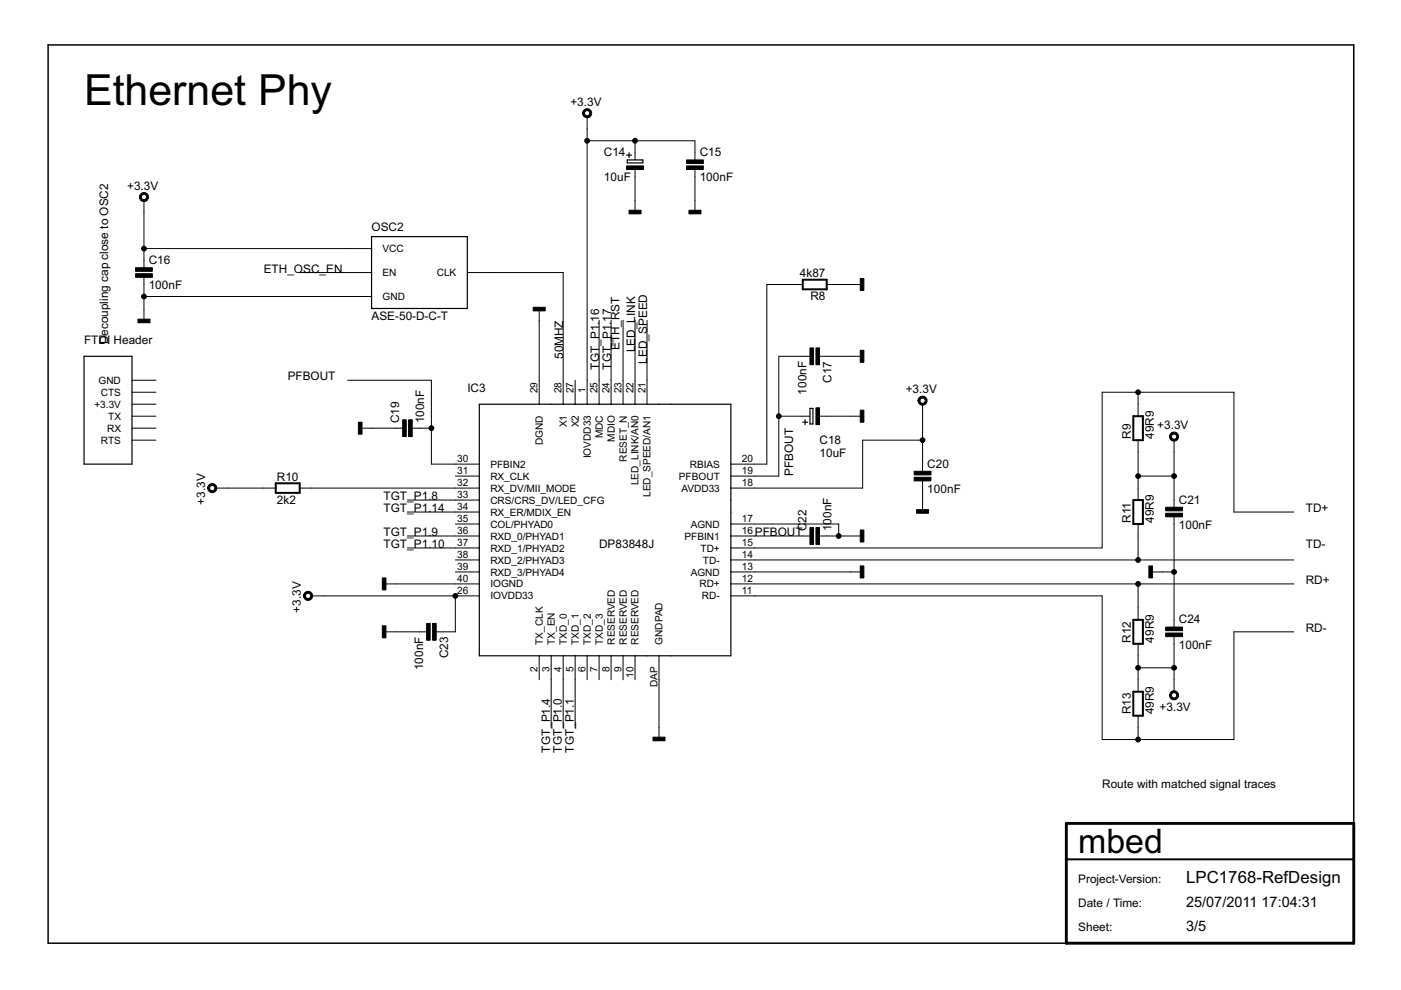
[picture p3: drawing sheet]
<svg xmlns="http://www.w3.org/2000/svg" width="297mm" height="210mm" viewBox="0 0 297 210" stroke-linecap="round" stroke-linejoin="round" font-family="sans-serif">
<g fill="#000" stroke="#000" stroke-width=".21">
<path d="M124.5 24.8v2.5zM124.5 29.8h10.1zM124.5 27.3v2.5zM134.6 32.4v1.5zM134.6 35.9v1.6zM134.6 37.5v5zM134.6 29.8v2.6zM134.6 29.8h12.7zM147.3 32.4v1.5zM147.3 35.9v1.6zM147.3 37.5v5zM147.3 29.8v2.6z"/>
<path d="M30.5 55.2v1.6zM30.5 58.8v1.5zM30.5 42.5v2.6zM30.5 52.7h43.2zM30.5 52.7v2.5zM30.5 45.1v7.6zM73.7 57.8h5.1zM73.7 52.7h5.1zM63.5 57.8h10.2zM99.1 57.8h5.1zM104.2 57.8h15.2zM119.4 57.8v22.8z"/>
<path d="M134.6 42.5v2.6zM147.3 42.5v2.6zM30.5 65.7v2.5zM30.5 62.9v2.8zM30.5 60.3v2.6zM73.7 62.9h5.1zM30.5 62.9h43.2zM114.3 65.4v2.5zM114.3 67.9v12.7zM162.6 60.3v38.1zM165.1 75.5v12.7zM167.7 60.3h2.5z"/>
<path d="M162.6 60.3h5.1zM165.1 75.5h5.1zM170.2 75.5h1.5zM173.8 75.5h1.5zM175.3 75.5h5.1zM175.3 60.3h2.5zM180.4 60.3h2.5zM180.4 75.5h2.5zM177.8 60.3h2.6zM28 80.6h5.1zM28 83.2h5.1zM28 85.7h5.1z"/>
<path d="M28 88.2h5.1zM28 90.8h5.1zM28 93.3h5.1zM73.7 80.6h17.8zM76.2 90.8h2.6zM78.8 90.8h5zM83.8 90.8h1.6zM87.4 90.8h1.5zM88.9 90.8h2.6zM91.5 90.8v7.6zM91.5 98.4h5zM91.5 80.6v10.2z"/>
<path d="M96.5 98.4h5.1zM114.3 80.6v5.1zM119.4 80.6v5.1zM121.9 80.6v5.1zM124.5 80.6v5.1zM124.5 29.8v50.8zM127 80.6v5.1zM127 67.9v12.7zM129.6 80.6v5.1zM129.6 67.9v12.7zM132.1 80.6v5.1zM132.1 67.9v12.7z"/>
<path d="M134.6 80.6v5.1zM134.6 67.9v12.7zM137.2 80.6v5.1zM137.2 67.9v12.7zM155 98.4h5zM160 98.4h2.6zM165.1 88.2v12.7zM170.2 88.2h1.5zM165.1 88.2h5.1zM173.8 88.2h1.5zM175.3 88.2h5.1zM180.4 88.2h2.5z"/>
<path d="M195.6 98.4v1.5zM195.6 85.7v2.5zM182.9 93.3h12.7zM195.6 93.3v5.1zM195.6 88.2v5.1zM233.7 83.2v33zM233.7 83.2h7.6zM241.3 93.3v2.6zM241.3 85.7v2.5zM241.3 83.2h20.3zM241.3 83.2v2.5zM241.3 95.9v5z"/>
<path d="M248.9 93.3v2.6zM248.9 95.9v5zM261.6 83.2v25.4zM45.8 103.5h2.5zM55.9 103.5h2.6zM48.3 103.5h7.6zM63.5 103.5h2.6zM96.5 100.9h5.1zM96.5 103.5h5.1zM96.5 106h5.1zM96.5 108.6h5.1zM96.5 111.1h5.1z"/>
<path d="M96.5 113.6h5.1zM96.5 116.2h5.1zM96.5 118.7h5.1zM86.4 106h10.1zM86.4 108.6h10.1zM86.4 113.6h10.1zM86.4 116.2h10.1zM66.1 103.5h30.4zM155 118.7h5zM155 116.2h5zM155 113.6h5zM155 111.1h5z"/>
<path d="M155 103.5h5zM155 100.9h5zM160 111.1h17.8zM160 118.7h81.3zM160 103.5h22.9zM160 100.9h5.1zM170.2 113.6h1.5zM160 113.6h10.2zM173.8 113.6h1.5zM175.3 113.6h2.5zM177.8 113.6h2.6zM177.8 111.1v2.5z"/>
<path d="M180.4 113.6h2.5zM182.9 93.3v10.2zM195.6 106v2.6zM195.6 102v1.5zM195.6 103.5v2.5zM160 116.2h73.7zM241.3 111.1v2.5zM241.3 103.5v2.5zM241.3 113.6v5.1zM241.3 118.7h33zM241.3 100.9v2.6zM241.3 100.9h7.6z"/>
<path d="M248.9 106v1.5zM248.9 109.6v1.5zM248.9 111.1v10.2zM248.9 100.9v5.1zM261.6 108.6h12.7zM66.1 126.3h2.5zM81.3 123.8h2.5zM81.3 134h2.5zM83.8 134h5.1zM88.9 134h1.5zM92.5 134h1.5zM94 134h2.5z"/>
<path d="M96.5 121.3h5.1zM96.5 123.8h5.1zM96.5 126.3h5.1zM83.8 123.8h12.7zM68.6 126.3h27.9zM96.5 126.3v7.7zM155 126.3h5zM155 123.8h5zM155 121.3h5zM160 126.3h73.7zM180.4 121.3h2.5zM160 121.3h20.4z"/>
<path d="M233.7 126.3v30.5zM241.3 136.5v2.5zM241.3 128.9v2.5zM160 123.8h81.3zM241.3 123.8v5.1zM243.8 121.3h2.6zM246.4 121.3h2.5zM248.9 131.4v1.5zM248.9 135v1.5zM248.9 121.3v10.1zM248.9 136.5v5.1zM261.6 134v22.8z"/>
<path d="M241.3 123.8h33zM261.6 134h12.7zM114.3 139v5.1zM116.9 139v5.1zM116.9 144.1v10.2zM119.4 139v5.1zM119.4 144.1v10.2zM121.9 139v5.1zM121.9 144.1v10.2zM124.5 139v5.1zM127 139v5.1zM129.6 139v5.1z"/>
<path d="M132.1 139v5.1zM134.6 139v5.1zM139.7 154.3v2.5zM139.7 139v5.1zM139.7 144.1v10.2zM233.7 156.8h7.6zM241.3 151.7v2.6zM241.3 144.1v2.6zM241.3 156.8h20.3zM241.3 154.3v2.5zM241.3 141.6v2.5zM241.3 139v2.6z"/>
<path d="M241.3 141.6h7.6zM248.9 144.1v2.6zM248.9 141.6v2.5z"/>
<path d="M123.7 23.4a.96 .96 0 0 1 1.6 0 .96 .96 0 0 1-.5 1.5 .96 .96 0 0 1-1.3-.9h.4a.56 .56 0 0 1 .8-.5 .56 .56 0 0 1 .1 1 .56 .56 0 0 1-.8-.3l-.1-.2h-.4z" fill-rule="evenodd"/>
<path d="M29.8 41.2a.97 .97 0 0 1 1.5 .1 .97 .97 0 0 1-.5 1.4 .97 .97 0 0 1-1.3-.9h.5a.56 .56 0 0 1 .7-.6 .56 .56 0 0 1 .2 .9 .56 .56 0 0 1-.9-.1v-.2h-.5z" fill-rule="evenodd"/>
<path d="M194.8 84.3a.97 .97 0 0 1 1.6 .1 .97 .97 0 0 1-.5 1.5 .97 .97 0 0 1-1.3-1h.4a.56 .56 0 0 1 .8-.5 .56 .56 0 0 1 .2 .9 .56 .56 0 0 1-.9-.2l-.1-.2h-.4z" fill-rule="evenodd"/>
<path d="M248.2 92a.96 .96 0 0 1 1.5 0 .96 .96 0 0 1-.5 1.5 .96 .96 0 0 1-1.2-.9h.4a.56 .56 0 0 1 .8-.5 .56 .56 0 0 1 .1 .9 .56 .56 0 0 1-.9-.2v-.2h-.4z" fill-rule="evenodd"/>
<path d="M44.2 102.9a.97 .97 0 0 1 1.6 .1 .97 .97 0 0 1-.5 1.4 .97 .97 0 0 1-1.3-.9h.4a.56 .56 0 0 1 .8-.6 .56 .56 0 0 1 .2 1 .56 .56 0 0 1-.9-.2l-.1-.2h-.4z" fill-rule="evenodd"/>
<path d="M64.6 125.8a.97 .97 0 0 1 1.5 0 .97 .97 0 0 1-.5 1.5 .97 .97 0 0 1-1.3-1h.4a.56 .56 0 0 1 .8-.5 .56 .56 0 0 1 .2 .9 .56 .56 0 0 1-.9-.2l-.1-.2h-.4z" fill-rule="evenodd"/>
<path d="M248.4 146.6a.96 .96 0 0 1 1.4 .4 .96 .96 0 0 1-.7 1.3 .96 .96 0 0 1-1.1-.9h.4a.56 .56 0 0 1 .8-.5 .56 .56 0 0 1 .1 1 .56 .56 0 0 1-.9-.3v-.2h-.4v-.3z" fill-rule="evenodd"/>
<circle cx="124.5" cy="29.8" r=".51"/>
<circle cx="134.6" cy="29.8" r=".51"/>
<circle cx="30.5" cy="52.7" r=".51"/>
<circle cx="30.5" cy="62.9" r=".51"/>
<circle cx="91.5" cy="90.8" r=".51"/>
<circle cx="165.1" cy="88.2" r=".51"/>
<circle cx="195.6" cy="93.3" r=".51"/>
<circle cx="241.3" cy="83.2" r=".51"/>
<circle cx="177.8" cy="113.6" r=".51"/>
<circle cx="241.3" cy="118.7" r=".51"/>
<circle cx="241.3" cy="100.9" r=".51"/>
<circle cx="248.9" cy="100.9" r=".51"/>
<circle cx="96.5" cy="126.3" r=".51"/>
<circle cx="241.3" cy="123.8" r=".51"/>
<circle cx="248.9" cy="121.3" r=".51"/>
<circle cx="241.3" cy="141.6" r=".51"/>
<circle cx="241.3" cy="156.8" r=".51"/>
<circle cx="248.9" cy="141.6" r=".51"/>
</g>
<g fill="#000" stroke="#000" stroke-width=".21">
<path d="M132.9 35.2h3.5v.7h-3.5zM145.6 33.9h3.5v.8h-3.5zM145.6 35.2h3.5v.7h-3.5zM28.7 56.8h3.6v.7h-3.6zM28.7 58h3.6v.8h-3.6zM133.4 44.6h2.5v.7h-2.5zM146.1 44.6h2.5v.7h-2.5zM182.4 59.1h.8v2.5h-.8zM29.3 67.7h2.5v.7h-2.5zM113.1 65.2h2.5v.7h-2.5zM171.7 73.8h.8v3.5h-.8zM173 73.8h.8v3.5h-.8z"/>
<path d="M182.4 74.3h.8v2.5h-.8zM76 89.5h.8v2.6h-.8zM85.4 89h.7v3.6h-.7zM86.6 89h.8v3.6h-.8zM173 86.5h.8v3.5h-.8zM182.4 87h.8v2.5h-.8zM193.8 99.9h3.6v.8h-3.6zM171.7 111.9h.8v3.5h-.8zM173 111.9h.8v3.5h-.8zM182.4 120h.8v2.5h-.8zM182.4 112.4h.8v2.5h-.8zM193.8 101.2h3.6v.8h-3.6z"/>
<path d="M194.3 108.1h2.6v.7h-2.6zM243.6 120h.7v2.5h-.7zM247.1 107.5h3.6v.8h-3.6zM247.1 108.8h3.6v.8h-3.6zM81.1 122.5h.7v2.6h-.7zM81.1 132.7h.7v2.5h-.7zM90.4 132.2h.8v3.5h-.8zM91.7 132.2h.8v3.5h-.8zM247.1 132.9h3.6v.8h-3.6zM247.1 134.2h3.6v.8h-3.6zM138.5 156.3h2.5v.8h-2.5z"/>
</g>
<path d="M10.2 9.5h276.8zM287 9.5v165.1zM10.2 9.5v190.5zM10.2 200h215.9z" fill="#000" stroke="#000" stroke-width=".32"/>
<path d="M226.1 174.6h60.9zM287 174.6v7.6zM226.1 182.2v17.8zM226.1 174.6v7.6zM287 182.2v17.8zM226.1 200h60.9z" fill="#000" stroke="#000" stroke-width=".61"/>
<g fill="#000" stroke="#000" stroke-width=".42">
<path d="M170.2 59.3h5.1zM175.3 59.3v2zM170.2 59.3v2zM170.2 61.3h5.1zM240.3 88.2v5.1zM240.3 88.2h2zM242.3 88.2v5.1zM240.3 93.3h2zM58.5 102.5h5zM58.5 102.5v2zM63.5 102.5v2zM58.5 104.5h5z"/>
<path d="M240.3 106v5.1zM240.3 106h2zM242.3 106v5.1zM240.3 111.1h2zM240.3 131.4v5.1zM240.3 131.4h2zM242.3 131.4v5.1zM240.3 136.5h2zM240.3 146.7v5zM240.3 146.7h2zM242.3 146.7v5zM240.3 151.7h2z"/>
<path d="M226.1 182.2h60.9z"/>
</g>
<g fill="#000" stroke="#000" stroke-width=".25">
<path d="M132.9 32.9h1zM133 33.9h3.3zM133 33.9v.6zM133 34.5h3.3zM133.4 32.4v1zM136.3 33.9v.6zM78.8 50.2v15.2zM78.8 50.2h20.3zM17.8 75.5h10.2zM28 75.5v22.9zM78.8 65.4h20.3zM99.1 50.2v15.2z"/>
<path d="M17.8 75.5v22.9zM17.8 98.4h10.2zM101.6 85.7h12.7zM101.6 85.7v12.7zM101.6 98.4v2.5zM114.3 85.7h2.6zM116.9 85.7h2.5zM119.4 85.7h2.5zM121.9 85.7h2.6zM124.5 85.7h2.5zM127 85.7h2.6zM129.6 85.7h2.5z"/>
<path d="M132.1 85.7h2.5zM134.6 85.7h2.6zM137.2 85.7h2.5zM139.7 85.7h2.6zM142.3 85.7h12.7zM155 85.7v12.7zM155 98.4v2.5zM170.2 89.5h1zM170.7 89v1zM171.7 86.6v3.3zM171.7 89.9h.7zM172.4 86.6v3.3z"/>
<path d="M171.7 86.6h.7zM101.6 100.9v2.6zM101.6 103.5v2.5zM101.6 106v2.6zM101.6 108.6v2.5zM101.6 111.1v2.5zM101.6 113.6v2.6zM101.6 116.2v2.5zM101.6 118.7v2.6zM155 100.9v2.6zM155 103.5v2.5zM155 106v2.6z"/>
<path d="M155 108.6v2.5zM155 111.1v2.5zM155 113.6v2.6zM155 116.2v2.5zM155 118.7v2.6zM101.6 121.3v2.5zM101.6 123.8v2.5zM101.6 126.3v12.7zM101.6 139h12.7zM114.3 139h2.6zM116.9 139h2.5zM119.4 139h2.5z"/>
<path d="M121.9 139h2.6zM124.5 139h2.5zM127 139h2.6zM129.6 139h2.5zM132.1 139h2.5zM134.6 139h2.6zM137.2 139h2.5zM139.7 139h2.6zM155 121.3v2.5zM155 123.8v2.5zM155 126.3v12.7zM142.3 139h12.7z"/>
</g>
<text font-size="10.2" x="17.8" y="22.2">Ethernet Phy</text>
<text font-size="8" x="228.6" y="180.9">mbed</text>
<text font-size="4" x="251.5" y="187.3">LPC1768-RefDesign</text>
<g font-size="3.4">
<text x="251.5" y="192.4">25/07/2011</text>
<text x="251.5" y="197.4">3/5</text>
<text x="267.5" y="192.4">17:04:31</text>
</g>
<g font-size="2.8">
<text x="120.9" y="22.5">+3.3V</text>
<text x="128" y="33.1">C14</text>
<text x="148.4" y="33.1">C15</text>
<text x="27" y="40.3">+3.3V</text>
<text x="128" y="38.5">10uF</text>
<text x="148.4" y="38.5">100nF</text>
<text x="78.8" y="48.9">OSC2</text>
<text x="31.5" y="56">C16</text>
<text x="55.9" y="57.8">ETH_OSC_EN</text>
<text x="169.6" y="58.8">4k87</text>
<text x="31.5" y="61.3">100nF</text>
<text x="171.8" y="63.6">R8</text>
<text x="78.8" y="67.9">ASE-50-D-C-T</text>
<text x="17.8" y="73">FTDI Header</text>
<text x="22.9" y="73" transform="rotate(-90 22.9 73)">Decoupling cap close to OSC2</text>
<text x="119.4" y="76.1" transform="rotate(-90 119.4 76.1)">50MHZ</text>
<text x="131.3" y="74.3" transform="rotate(-90 131.3 74.3)">ETH_RST</text>
<text x="134.6" y="74.7" transform="rotate(-90 134.6 74.7)">LED_LINK</text>
<text x="137.2" y="77.1" transform="rotate(-90 137.2 77.1)">LED_SPEED</text>
<text x="61" y="80.6">PFBOUT</text>
<text x="99.1" y="83.2">IC3</text>
<text x="127" y="78.4" transform="rotate(-90 127 78.4)">TGT_P1.16</text>
<text x="129.6" y="78.4" transform="rotate(-90 129.6 78.4)">TGT_P1.17</text>
<text x="171" y="83.7" transform="rotate(-90 171 83.7)">100nF</text>
<text x="176.3" y="81.2" transform="rotate(-90 176.3 81.2)">C17</text>
<text x="192" y="83.4">+3.3V</text>
<text x="84.6" y="89.8" transform="rotate(-90 84.6 89.8)">C19</text>
<text x="89.9" y="89.8" transform="rotate(-90 89.9 89.8)">100nF</text>
<text x="173.8" y="94.1">C18</text>
<text x="239.8" y="93.1" transform="rotate(-90 239.8 93.1)">R9</text>
<text x="244.6" y="93.1" transform="rotate(-90 244.6 93.1)">49R9</text>
<text x="245.4" y="91">+3.3V</text>
<text x="58.7" y="102">R10</text>
<text x="168.2" y="100.9" transform="rotate(-90 168.2 100.9)">PFBOUT</text>
<text x="173.8" y="96.9">10uF</text>
<text x="196.6" y="99.2">C20</text>
<text x="43.5" y="107" transform="rotate(-90 43.5 107)">+3.3V</text>
<text x="58.7" y="106.8">2k2</text>
<text x="81.3" y="106">TGT_P1.8</text>
<text x="196.6" y="104.5">100nF</text>
<text x="249.9" y="106.8">C21</text>
<text x="81.3" y="108.6">TGT_P1.14</text>
<text x="81.3" y="113.6">TGT_P1.9</text>
<text x="160" y="113.6">PFBOUT</text>
<text x="171" y="112.6" transform="rotate(-90 171 112.6)">C</text>
<text x="171" y="110.8" transform="rotate(-90 171 110.8)">22</text>
<text x="176.3" y="112.6" transform="rotate(-90 176.3 112.6)">100nF</text>
<text x="239.8" y="110.9" transform="rotate(-90 239.8 110.9)">R11</text>
<text x="244.6" y="110.9" transform="rotate(-90 244.6 110.9)">49R9</text>
<text x="249.9" y="112.1">100nF</text>
<text x="276.9" y="108.6">TD+</text>
<text x="81.3" y="116.2">TGT_P1.10</text>
<text x="127" y="116.2">DP83848J</text>
<text x="276.9" y="116.2">TD-</text>
<text x="276.9" y="123.8">RD+</text>
<text x="63.8" y="129.9" transform="rotate(-90 63.8 129.9)">+3.3V</text>
<text x="239.8" y="136.2" transform="rotate(-90 239.8 136.2)">R12</text>
<text x="244.6" y="136.2" transform="rotate(-90 244.6 136.2)">49R9</text>
<text x="249.9" y="137.5">100nF</text>
<text x="249.9" y="132.2">C24</text>
<text x="276.9" y="134">RD-</text>
<text x="89.7" y="142.1" transform="rotate(-90 89.7 142.1)">100nF</text>
<text x="95" y="139.6" transform="rotate(-90 95 139.6)">C23</text>
<text x="239.8" y="151.5" transform="rotate(-90 239.8 151.5)">R13</text>
<text x="244.6" y="151.5" transform="rotate(-90 244.6 151.5)">49R9</text>
<text x="245.9" y="150.7">+3.3V</text>
<text x="116.6" y="159.6" transform="rotate(-90 116.6 159.6)">TGT_P1.4</text>
<text x="119.2" y="159.6" transform="rotate(-90 119.2 159.6)">TGT_P1.0</text>
<text x="121.7" y="159.6" transform="rotate(-90 121.7 159.6)">TGT_P1.1</text>
<text x="233.7" y="167">Route with matched signal traces</text>
<text x="228.6" y="187.3">Project-Version:</text>
<text x="228.6" y="192.4">Date / Time:</text>
<text x="228.6" y="197.4">Sheet:</text>
</g>
<g font-size="2.4">
<text x="81.1" y="53.5">VCC</text>
<text x="81.1" y="58.5">EN</text>
<text x="92.6" y="58.5">CLK</text>
<text x="81.1" y="63.6">GND</text>
<text x="20.9" y="81.4">GND</text>
<text x="21.4" y="83.9">CTS</text>
<text x="114" y="83.4" transform="rotate(-90 114 83.4)">29</text>
<text x="119.1" y="83.4" transform="rotate(-90 119.1 83.4)">28</text>
<text x="121.6" y="83.4" transform="rotate(-90 121.6 83.4)">27</text>
<text x="124.1" y="83.4" transform="rotate(-90 124.1 83.4)">1</text>
<text x="126.7" y="83.4" transform="rotate(-90 126.7 83.4)">25</text>
<text x="129.2" y="83.4" transform="rotate(-90 129.2 83.4)">24</text>
<text x="131.7" y="83.4" transform="rotate(-90 131.7 83.4)">23</text>
<text x="134.3" y="83.4" transform="rotate(-90 134.3 83.4)">22</text>
<text x="136.8" y="83.4" transform="rotate(-90 136.8 83.4)">21</text>
<text x="20" y="86.5">+3.3V</text>
<text x="22.9" y="89">TX</text>
<text x="21.4" y="94.1">RTS</text>
<text x="22.7" y="91.6">RX</text>
<text x="115.1" y="94.4" transform="rotate(-90 115.1 94.4)">DGND</text>
<text x="120.2" y="90.6" transform="rotate(-90 120.2 90.6)">X1</text>
<text x="122.7" y="90.6" transform="rotate(-90 122.7 90.6)">X2</text>
<text x="127.8" y="92.9" transform="rotate(-90 127.8 92.9)">MDC</text>
<text x="130.3" y="93.6" transform="rotate(-90 130.3 93.6)">MDIO</text>
<text x="96.9" y="98.1">30</text>
<text x="96.9" y="100.6">31</text>
<text x="104" y="99.2">PFBIN2</text>
<text x="104" y="101.7">RX_CLK</text>
<text x="125.2" y="97.2" transform="rotate(-90 125.2 97.2)">IOVDD33</text>
<text x="132.9" y="97.9" transform="rotate(-90 132.9 97.9)">RESET_N</text>
<text x="143.9" y="101.7">PFBOUT</text>
<text x="146.2" y="99.2">RBIAS</text>
<text x="157.3" y="100.6">19</text>
<text x="157.3" y="98.1">20</text>
<text x="96.9" y="103.1">32</text>
<text x="96.9" y="105.7">33</text>
<text x="104" y="104.2">RX_DV/MII_MODE</text>
<text x="104" y="106.8">CRS/CRS_DV/LED_CFG</text>
<text x="135.4" y="102.9" transform="rotate(-90 135.4 102.9)">LED_LINK/AN0</text>
<text x="137.9" y="105.3" transform="rotate(-90 137.9 105.3)">LED_SPEED/AN1</text>
<text x="144.5" y="104.2">AVDD33</text>
<text x="157.3" y="103.1">18</text>
<text x="96.9" y="108.2">34</text>
<text x="96.9" y="110.7">35</text>
<text x="96.9" y="113.3">36</text>
<text x="104" y="109.3">RX_ER/MDIX_EN</text>
<text x="104" y="111.9">COL/PHYAD0</text>
<text x="146.4" y="111.9">AGND</text>
<text x="157.3" y="113.3">16</text>
<text x="157.3" y="110.7">17</text>
<text x="96.9" y="115.8">37</text>
<text x="96.9" y="118.4">38</text>
<text x="104" y="114.4">RXD_0/PHYAD1</text>
<text x="104" y="116.9">RXD_1/PHYAD2</text>
<text x="104" y="119.5">RXD_2/PHYAD3</text>
<text x="145.2" y="114.4">PFBIN1</text>
<text x="148.5" y="116.9">TD+</text>
<text x="149" y="119.5">TD-</text>
<text x="157.3" y="118.4">14</text>
<text x="157.3" y="115.8">15</text>
<text x="96.9" y="120.9">39</text>
<text x="96.9" y="123.4">40</text>
<text x="96.9" y="126">26</text>
<text x="104" y="122">RXD_3/PHYAD4</text>
<text x="104" y="124.6">IOGND</text>
<text x="146.4" y="122">AGND</text>
<text x="148.3" y="124.6">RD+</text>
<text x="157.3" y="126">11</text>
<text x="157.3" y="123.4">12</text>
<text x="157.3" y="120.9">13</text>
<text x="104" y="127.1">IOVDD33</text>
<text x="148.8" y="127.1">RD-</text>
<text x="115.1" y="136.7" transform="rotate(-90 115.1 136.7)">TX_CLK</text>
<text x="117.6" y="136.7" transform="rotate(-90 117.6 136.7)">TX_EN</text>
<text x="120.2" y="136.7" transform="rotate(-90 120.2 136.7)">TXD_0</text>
<text x="122.7" y="136.7" transform="rotate(-90 122.7 136.7)">TXD_1</text>
<text x="125.2" y="136.7" transform="rotate(-90 125.2 136.7)">TXD_2</text>
<text x="127.8" y="136.7" transform="rotate(-90 127.8 136.7)">TXD_3</text>
<text x="130.3" y="136.7" transform="rotate(-90 130.3 136.7)">RESERVED</text>
<text x="132.9" y="136.7" transform="rotate(-90 132.9 136.7)">RESERVED</text>
<text x="135.4" y="136.7" transform="rotate(-90 135.4 136.7)">RESERVED</text>
<text x="140.5" y="136.7" transform="rotate(-90 140.5 136.7)">GNDPAD</text>
<text x="114" y="142.6" transform="rotate(-90 114 142.6)">2</text>
<text x="116.5" y="142.6" transform="rotate(-90 116.5 142.6)">3</text>
<text x="119.1" y="142.6" transform="rotate(-90 119.1 142.6)">4</text>
<text x="121.6" y="142.6" transform="rotate(-90 121.6 142.6)">5</text>
<text x="124.1" y="142.6" transform="rotate(-90 124.1 142.6)">6</text>
<text x="126.7" y="142.6" transform="rotate(-90 126.7 142.6)">7</text>
<text x="129.2" y="142.6" transform="rotate(-90 129.2 142.6)">8</text>
<text x="131.7" y="142.6" transform="rotate(-90 131.7 142.6)">9</text>
<text x="134.3" y="143.7" transform="rotate(-90 134.3 143.7)">10</text>
<text x="139.4" y="145.8" transform="rotate(-90 139.4 145.8)">DAP</text>
</g>
</svg>
